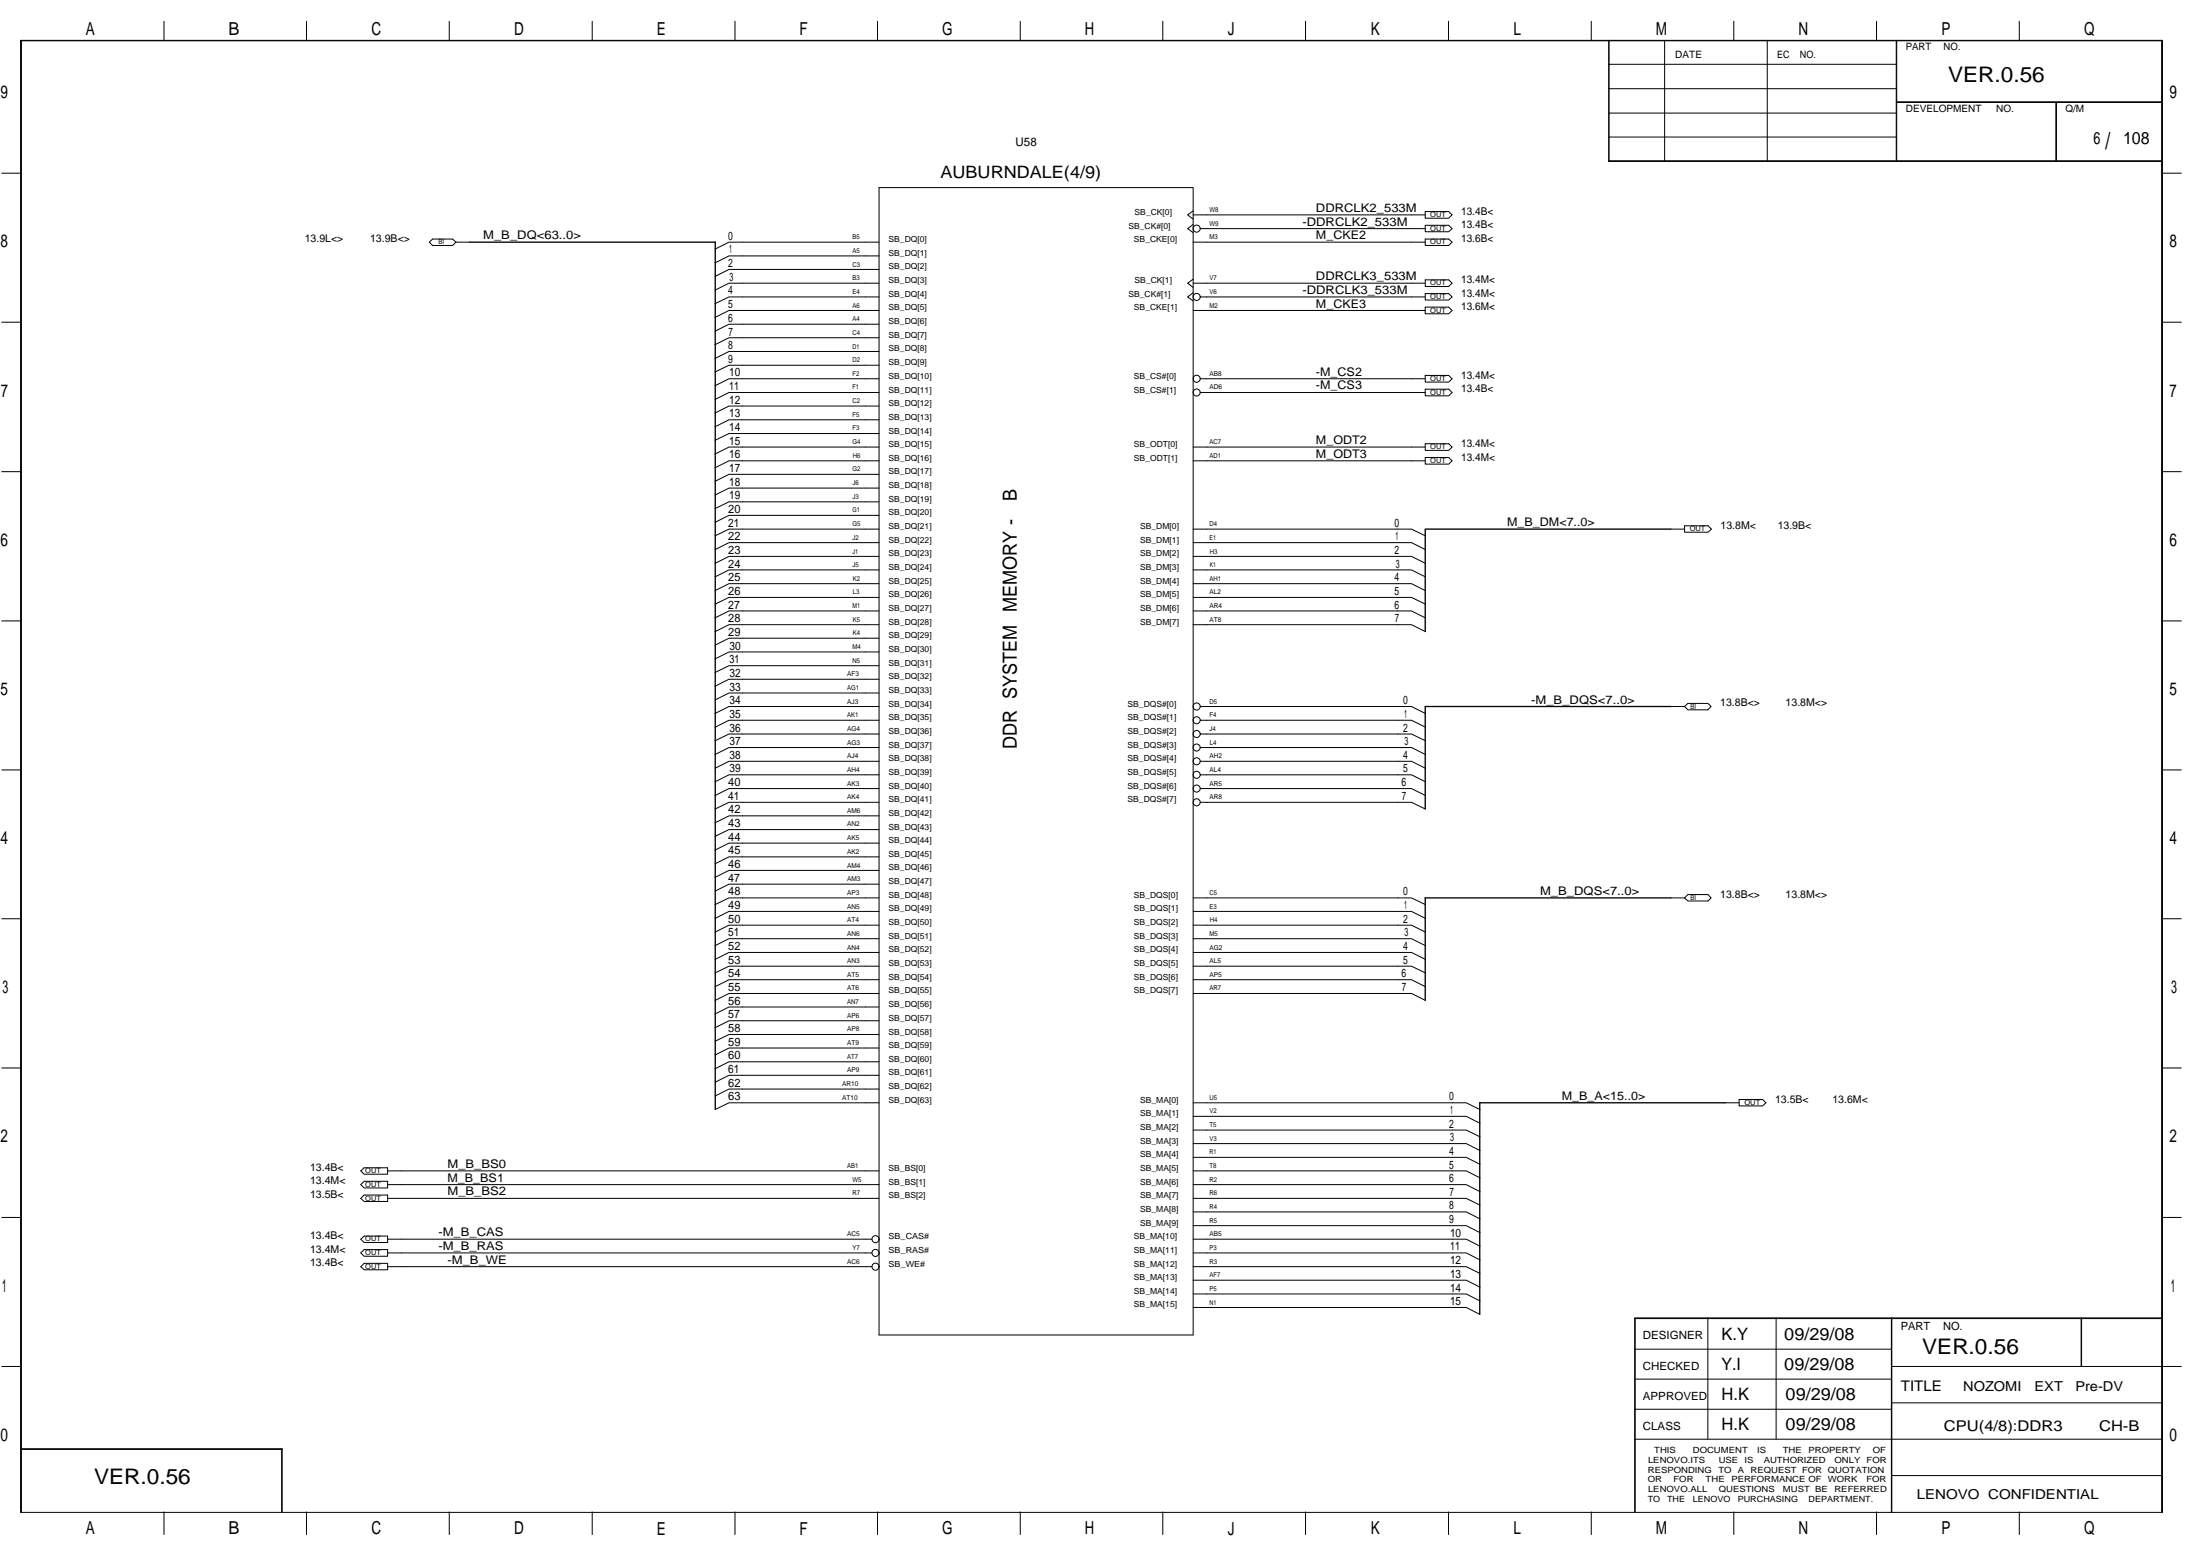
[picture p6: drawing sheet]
<svg xmlns="http://www.w3.org/2000/svg" width="420mm" height="297mm" viewBox="0 0 420 297" stroke-linecap="round" stroke-linejoin="round" font-family="sans-serif">
<path d="M89.7 46.2h46.9v165.6M319.1 101h-46.9v19.6M319.1 134.9h-46.9v19.5M319.1 171.4h-46.9v19.6M329.6 210.5h-47v40.4" fill="none" stroke="#000" stroke-width=".25"/>
<g fill="none" stroke="#000" stroke-width=".19">
<path d="M3.9 7.7h409.1v281h-409.1zM31.3 4.1v3.6M58.5 4.1v3.6M85.8 4.1v3.6M113.1 4.1v3.6M140.4 4.1v3.6M167.6 4.1v3.6M194.8 4.1v3.6M222.1 4.1v3.6M249.3 4.1v3.6M276.6 4.1v3.6M303.9 4.1v3.6"/>
<path d="M307.2 7.7v23.1h105.8M307.2 12.3h55M307.2 16.9h55M307.3 7.7v23.1M317.9 7.7v23.1M331.1 4.1v3.6M337.5 7.7v23.1M358.4 4.1v3.6M362.2 7.7v23.1M362.2 19.4h50.8M362.2 19.6h50.8M385.6 4.1v3.6"/>
<path d="M392.6 19.6v11.2M392.8 19.6v11.2M.3 33.1h3.6M167.9 35.8h60v219h-60zM307.2 30.7h105.8M307.2 21.6h55M307.3 26.2h54.9M413 33.1h3.6M82 46.2l.6-.6h3.8l.7 .6-.7 .7h-3.8zM87.1 46.2h2.6M167.9 46.2h-28.7l-2.6 1.3M167.9 48.9h-28.7l-2.6 1.3"/>
<path d="M167.9 51.4h-28.7l-2.6 1.3M167.9 54.1h-28.7l-2.6 1.3M167.9 56.7h-28.7l-2.6 1.3M167.9 59.3h-28.7l-2.6 1.3M227.9 55.9l-1.1 .8 1.1 .7M227.9 53.3l-1.1 .8 1.1 .8M227.9 42.8l-1.1 .8 1.1 .8M227.9 40.3l-1.1 .7 1.1 .8M272.2 46.2h-44.3M272.2 59.3h-44.3M272.2 45.6h4.5l.6 .6-.6 .7h-4.5zM272.2 58.6h4.5l.6 .7-.6 .6h-4.5z"/>
<path d="M272.2 56.7h-43M272.2 56h4.5l.6 .7-.6 .6h-4.5zM272.2 41h-44.3M272.2 40.4h4.5l.6 .6-.6 .7h-4.5zM272.2 43.6h-43M272.2 54.1h-44.3M272.2 43h4.5l.6 .6-.6 .6h-4.5zM272.2 53.4h4.5l.6 .7-.6 .6h-4.5zM.3 61.5h3.6M167.9 61.9h-28.7l-2.6 1.3M167.9 64.5h-28.7l-2.6 1.3M167.9 67.1h-28.7l-2.6 1.3"/>
<path d="M167.9 69.7h-28.7l-2.6 1.3M167.9 72.3h-28.7l-2.6 1.3M167.9 74.9h-28.7l-2.6 1.3M167.9 77.5h-28.7l-2.6 1.3M272.2 72.3h-43M272.2 71.7h4.5l.6 .6-.6 .6h-4.5zM272.2 74.9h-43M272.2 74.3h4.5l.6 .6-.6 .7h-4.5zM413 61.5h3.6M.3 90h3.6M167.9 80.1h-28.7l-2.6 1.3M167.9 82.8h-28.7l-2.6 1.2"/>
<path d="M167.9 85.3h-28.7l-2.6 1.4M167.9 88h-28.7l-2.6 1.3M167.9 90.6h-28.7l-2.6 1.3M167.9 93.2h-28.7l-2.6 1.3M167.9 95.8h-28.7l-2.6 1.3M167.9 98.4h-28.7l-2.6 1.3M272.2 85.3h-44.3M272.2 88h-44.3M272.2 84.7h4.5l.6 .6-.6 .7h-4.5zM272.2 87.3h4.5l.6 .7-.6 .6h-4.5zM413 90h3.6M.3 118.5h3.6"/>
<path d="M167.9 103.6h-28.7l-2.6 1.3M167.9 101h-28.7l-2.6 1.3M167.9 106.2h-28.7l-2.6 1.3M167.9 108.8h-28.7l-2.6 1.3M167.9 111.4h-28.7l-2.6 1.3M167.9 114h-28.7l-2.6 1.3M167.9 116.6h-28.7l-2.6 1.3M167.9 119.3h-28.7l-2.6 1.3M227.9 101h41.7l2.6 1.3M227.9 103.6h41.7l2.6 1.3M227.9 106.2h41.7l2.6 1.3M227.9 108.8h41.7l2.6 1.3"/>
<path d="M227.9 111.4h41.7l2.6 1.3M227.9 114h41.7l2.6 1.3M227.9 116.6h41.7l2.6 1.3M227.9 119.3h41.7l2.6 1.3M319.1 101h2.6M321.7 100.4h4.5l.6 .6-.6 .6h-4.5zM413 118.5h3.6M167.9 121.8h-28.7l-2.6 1.3M167.9 124.5h-28.7l-2.6 1.3M167.9 127.1h-28.7l-2.6 1.3M167.9 129.7h-28.7l-2.6 1.3M167.9 132.3h-28.7l-2.6 1.3"/>
<path d="M167.9 134.9h-28.7l-2.6 1.3M167.9 137.5h-28.7l-2.6 1.3M229.2 137.5h40.4l2.6 1.3M229.2 134.9h40.4l2.6 1.3M319.1 134.9h2.6M321.7 134.9l.7-.6h3.8l.6 .6-.6 .6h-3.8zM.3 147h3.6M167.9 140.1h-28.7l-2.6 1.3M167.9 142.7h-28.7l-2.6 1.3M167.9 145.3h-28.7l-2.6 1.3M167.9 147.9h-28.7l-2.6 1.3M167.9 150.5h-28.7l-2.6 1.3"/>
<path d="M167.9 153.2h-28.7l-2.6 1.2M167.9 155.7h-28.7l-2.6 1.4M167.9 158.4h-28.7l-2.6 1.2M229.2 140.1h40.4l2.6 1.3M229.2 142.7h40.4l2.6 1.3M229.2 145.3h40.4l2.6 1.3M229.2 147.9h40.4l2.6 1.3M229.2 150.5h40.4l2.6 1.3M229.2 153.2h40.4l2.6 1.2M413 147h3.6M.3 175.4h3.6M167.9 161h-28.7l-2.6 1.3"/>
<path d="M167.9 163.6h-28.7l-2.6 1.3M167.9 166.2h-28.7l-2.6 1.3M167.9 168.8h-28.7l-2.6 1.3M167.9 171.4h-28.7l-2.6 1.3M167.9 174h-28.7l-2.6 1.3M167.9 176.6h-28.7l-2.6 1.3M167.9 179.2h-28.7l-2.6 1.3M227.9 171.4h41.7l2.6 1.3M227.9 174h41.7l2.6 1.3M227.9 176.6h41.7l2.6 1.3M227.9 179.2h41.7l2.6 1.3M319.1 171.4h2.6"/>
<path d="M321.7 171.4l.7-.6h3.8l.6 .6-.6 .6h-3.8zM413 175.4h3.6M167.9 197.5h-28.7l-2.6 1.3M167.9 181.8h-28.7l-2.6 1.3M167.9 184.4h-28.7l-2.6 1.3M167.9 187h-28.7l-2.6 1.3M167.9 189.7h-28.7l-2.6 1.3M167.9 192.2h-28.7l-2.6 1.3M167.9 194.9h-28.7l-2.6 1.3M227.9 181.8h41.7l2.6 1.3M227.9 184.4h41.7l2.6 1.3M227.9 187h41.7l2.6 1.3"/>
<path d="M227.9 189.7h41.7l2.6 1.3M.3 203.9h3.6M167.9 202.7h-28.7l-2.6 1.3M167.9 205.3h-28.7l-2.6 1.3M167.9 210.5h-28.7l-2.6 1.3M167.9 207.9h-28.7l-2.6 1.3M167.9 200.1h-28.7l-2.6 1.3M227.9 210.5h52.1l2.6 1.3M227.9 213.1h52.1l2.6 1.3M227.9 215.7h52.1l2.6 1.3M227.9 218.3h52.1l2.6 1.3M329.6 210.5h2.5"/>
<path d="M332.1 209.9h4.5l.7 .6-.7 .6h-4.5zM413 203.9h3.6M.3 232.4h3.6M68.9 236.6l.6-.6h4.5v1.2h-4.5zM68.9 223.5l.6-.6h4.5v1.3h-4.5zM69.5 228.1h4.5v1.3h-4.5l-.6-.6zM69.5 225.5h4.5v1.3h-4.5l-.6-.7zM69.5 238.5h4.5v1.3h-4.5l-.6-.6zM74 236.6h92.5M74 228.8h93.9M74 223.5h93.9M74 239.2h92.5"/>
<path d="M74 226.1h93.9M227.9 220.9h52.1l2.6 1.3M227.9 223.5h52.1l2.6 1.3M227.9 226.1h52.1l2.6 1.4M227.9 228.8h52.1l2.6 1.2M227.9 234h52.1l2.6 1.3M227.9 231.4h52.1l2.6 1.3M227.9 236.6h52.1l2.6 1.3M227.9 239.2h52.1l2.6 1.3M413 232.4h3.6M69.5 241.2h4.5v1.2h-4.5l-.6-.6zM74 241.8h92.5"/>
<path d="M227.9 249.6h52.1l2.6 1.3M227.9 244.4h52.1l2.6 1.3M227.9 247h52.1l2.6 1.3M227.9 241.8h52.1l2.6 1.3M312.2 251.7h100.8M312.2 257.6h49M312.3 251.6v37M326.2 251.6v23.1M339.2 251.6v23.1M361.2 251.6v37M361.3 251.6v37M397.5 251.6v9.3"/>
<path d="M413 251.6h-100.8v37M.3 260.9h3.6M3.9 276.6h50v12M3.9 276.7h50M53.8 276.6v12M312.2 274.7h100.8M312.2 263.3h49M312.2 269h49M361.2 267.8h51.8M361.2 260.9h55.4M4.1 288.6v-280.8h408.7v280.8M31.3 288.6v4.3"/>
<path d="M58.5 288.6v4.3M85.8 288.6v4.3M113.1 288.6v4.3M140.4 288.6v4.3M167.6 288.6v4.3M194.8 288.6v4.3M222.1 288.6v4.3M249.3 288.6v4.3M276.6 288.6v4.3M303.9 288.6v4.3M331.1 288.6v4.3M358.4 288.6v4.3"/>
<path d="M361.2 281.7h51.8M385.6 288.6v4.3"/>
<circle cx="228.5" cy="56.7" r=".68"/>
<circle cx="228.5" cy="43.6" r=".68"/>
<circle cx="228.5" cy="74.9" r=".68"/>
<circle cx="228.5" cy="72.3" r=".68"/>
<circle cx="228.5" cy="137.5" r=".68"/>
<circle cx="228.5" cy="134.9" r=".68"/>
<circle cx="228.5" cy="147.9" r=".68"/>
<circle cx="228.5" cy="145.3" r=".68"/>
<circle cx="228.5" cy="140.1" r=".68"/>
<circle cx="228.5" cy="142.7" r=".68"/>
<circle cx="228.5" cy="153.2" r=".68"/>
<circle cx="228.5" cy="150.5" r=".68"/>
<circle cx="167.2" cy="239.2" r=".68"/>
<circle cx="167.2" cy="236.6" r=".68"/>
<circle cx="167.2" cy="241.8" r=".68"/>
</g>
<text font-size="4.4" x="402.1" y="28.4">/</text>
<g font-size="4.1">
<text x="372.1" y="15.7">VER.0.56</text>
<text x="367.1" y="258.4">VER.0.56</text>
<text x="18" y="283.2">VER.0.56</text>
</g>
<g font-size="3.7">
<text x="194.2" y="95.5" transform="rotate(-90 194.2 95.5)">B</text>
<text x="194.2" y="143" transform="rotate(-90 194.2 143)">DDR SYSTEM MEMORY -</text>
</g>
<g font-size="3.4">
<text x="16.4" y="6.6">A</text>
<text x="43.6" y="6.6">B</text>
<text x="70.9" y="6.6">C</text>
<text x="98.2" y="6.6">D</text>
<text x="125.4" y="6.6">E</text>
<text x="152.7" y="6.6">F</text>
<text x="179.9" y="6.6">G</text>
<text x="207.2" y="6.6">H</text>
<text x="234.5" y="6.6">J</text>
<text x="261.8" y="6.6">K</text>
<text x="289" y="6.6">L</text>
<text x="316.2" y="6.6">M</text>
<text x="343.5" y="6.6">N</text>
<text x="370.8" y="6.6">P</text>
<text x="398" y="6.6">Q</text>
<text x=".1" y="18.8">9</text>
<text x="414.3" y="18.8">9</text>
<text x=".1" y="47.2">8</text>
<text x="414.3" y="47.2">8</text>
<text x=".2" y="75.7">7</text>
<text x="414.3" y="75.7">7</text>
<text x=".1" y="104.2">6</text>
<text x="414.3" y="104.2">6</text>
<text x=".1" y="132.7">5</text>
<text x="414.3" y="132.7">5</text>
<text x=".1" y="161.1">4</text>
<text x="414.3" y="161.1">4</text>
<text x=".5" y="189.6">3</text>
<text x="414.6" y="189.6">3</text>
<text x=".1" y="218.1">2</text>
<text x="414.3" y="218.1">2</text>
<text x=".4" y="246.6">1</text>
<text x="414.6" y="246.6">1</text>
<text x=".1" y="275.1">0</text>
<text x="414.3" y="275.1">0</text>
<text x="16.4" y="292.9">A</text>
<text x="43.6" y="292.9">B</text>
<text x="70.9" y="292.9">C</text>
<text x="98.2" y="292.9">D</text>
<text x="125.4" y="292.9">E</text>
<text x="152.7" y="292.9">F</text>
<text x="179.9" y="292.9">G</text>
<text x="207.2" y="292.9">H</text>
<text x="234.5" y="292.9">J</text>
<text x="261.8" y="292.9">K</text>
<text x="289" y="292.9">L</text>
<text x="316.2" y="292.9">M</text>
<text x="343.5" y="292.9">N</text>
<text x="370.8" y="292.9">P</text>
<text x="398" y="292.9">Q</text>
</g>
<g font-size="3.3">
<text x="399.8" y="27.4">6</text>
<text x="405.5" y="27.4">108</text>
<text x="179.6" y="34">AUBURNDALE(4/9)</text>
<text x="328.8" y="255.8">K.Y</text>
<text x="340.8" y="255.8">09/29/08</text>
<text x="328.7" y="261.6">Y.I</text>
<text x="340.8" y="261.6">09/29/08</text>
<text x="328.8" y="267.3">H.K</text>
<text x="341" y="267.3">09/29/08</text>
<text x="328.8" y="273">H.K</text>
<text x="341" y="273">09/29/08</text>
</g>
<g font-size="2.8">
<text x="363" y="265.6">TITLE</text>
<text x="371.3" y="273.1">CPU(4/8):DDR3</text>
<text x="400.9" y="273.1">CH-B</text>
</g>
<g font-size="2.6">
<text x="374.9" y="265.5">NOZOMI</text>
<text x="388.6" y="265.5">EXT</text>
<text x="396.4" y="265.5">Pre-DV</text>
<text x="366.1" y="286.1">LENOVO CONFIDENTIAL</text>
</g>
<g font-size="2.3">
<text x="194" y="27.9">U58</text>
<text x="251.3" y="40.5">DDRCLK2_533M</text>
<text x="92.3" y="45.7">M_B_DQ&lt;63..0&gt;</text>
<text x="248.7" y="43.1">-DDRCLK2_533M</text>
<text x="251.3" y="45.7">M_CKE2</text>
<text x="251.3" y="53.5">DDRCLK3_533M</text>
<text x="248.7" y="56.1">-DDRCLK3_533M</text>
<text x="251.3" y="58.7">M_CKE3</text>
<text x="251.3" y="71.8">-M_CS2</text>
<text x="251.3" y="74.3">-M_CS3</text>
<text x="251.3" y="84.8">M_ODT2</text>
<text x="251.3" y="87.4">M_ODT3</text>
<text x="287.8" y="100.4">M_B_DM&lt;7..0&gt;</text>
<text x="292.4" y="134.3">-M_B_DQS&lt;7..0&gt;</text>
<text x="294.1" y="170.8">M_B_DQS&lt;7..0&gt;</text>
<text x="298.3" y="209.9">M_B_A&lt;15..0&gt;</text>
<text x="85.5" y="225.6">M_B_BS1</text>
<text x="85.5" y="223">M_B_BS0</text>
<text x="85.5" y="228.2">M_B_BS2</text>
<text x="83.7" y="238.6">-M_B_RAS</text>
<text x="83.7" y="236">-M_B_CAS</text>
<text x="85.5" y="241.2">-M_B_WE</text>
</g>
<g font-size="2.2">
<text x="139.1" y="45.8">0</text>
<text x="139.1" y="51">2</text>
<text x="139.3" y="48.4">1</text>
<text x="139.3" y="53.6">3</text>
<text x="139.1" y="58.8">5</text>
<text x="139.1" y="56.2">4</text>
<text x="139.1" y="61.4">6</text>
<text x="139.1" y="64.1">7</text>
<text x="139.1" y="69.3">9</text>
<text x="139.1" y="66.6">8</text>
<text x="139.3" y="71.8">10</text>
<text x="139.3" y="77.1">12</text>
<text x="139.3" y="74.5">11</text>
<text x="139.3" y="82.3">14</text>
<text x="139.3" y="79.7">13</text>
<text x="139.3" y="87.5">16</text>
<text x="139.3" y="84.9">15</text>
<text x="139.3" y="95.3">19</text>
<text x="139.3" y="92.7">18</text>
<text x="139.3" y="90.1">17</text>
<text x="139.1" y="100.5">21</text>
<text x="139.1" y="97.9">20</text>
<text x="266.3" y="100.5">0</text>
<text x="139.1" y="105.7">23</text>
<text x="139.1" y="103.1">22</text>
<text x="266.3" y="105.7">2</text>
<text x="266.5" y="103.1">1</text>
<text x="139.1" y="113.6">26</text>
<text x="139.1" y="111">25</text>
<text x="139.1" y="108.4">24</text>
<text x="266.3" y="113.6">5</text>
<text x="266.3" y="111">4</text>
<text x="266.6" y="108.4">3</text>
<text x="139.1" y="118.8">28</text>
<text x="139.1" y="116.2">27</text>
<text x="266.3" y="116.2">6</text>
<text x="266.4" y="118.8">7</text>
<text x="139.1" y="121.4">29</text>
<text x="139.3" y="124">30</text>
<text x="139.3" y="131.8">33</text>
<text x="139.3" y="129.2">32</text>
<text x="139.3" y="126.6">31</text>
<text x="139.3" y="137">35</text>
<text x="139.3" y="134.5">34</text>
<text x="268" y="134.5">0</text>
<text x="268.2" y="137">1</text>
<text x="139.3" y="142.2">37</text>
<text x="139.3" y="139.7">36</text>
<text x="268" y="139.7">2</text>
<text x="268.2" y="142.2">3</text>
<text x="139.3" y="147.4">39</text>
<text x="139.3" y="144.9">38</text>
<text x="268" y="147.4">5</text>
<text x="268" y="144.9">4</text>
<text x="139.1" y="155.3">42</text>
<text x="139.1" y="152.7">41</text>
<text x="139.1" y="150.1">40</text>
<text x="267.7" y="150.1">6</text>
<text x="267.7" y="152.7">7</text>
<text x="139.1" y="160.5">44</text>
<text x="139.1" y="157.9">43</text>
<text x="139.1" y="165.7">46</text>
<text x="139.1" y="163.1">45</text>
<text x="139.1" y="173.5">49</text>
<text x="139.1" y="170.9">48</text>
<text x="139.1" y="168.3">47</text>
<text x="268" y="170.9">0</text>
<text x="268.2" y="173.5">1</text>
<text x="139.1" y="178.8">51</text>
<text x="139.1" y="176.1">50</text>
<text x="268" y="176.1">2</text>
<text x="268.2" y="178.8">3</text>
<text x="139.1" y="184">53</text>
<text x="139.1" y="181.4">52</text>
<text x="268" y="184">5</text>
<text x="268" y="181.4">4</text>
<text x="139.1" y="191.8">56</text>
<text x="139.1" y="189.2">55</text>
<text x="139.1" y="186.6">54</text>
<text x="267.7" y="186.6">6</text>
<text x="267.7" y="189.2">7</text>
<text x="139.1" y="197">58</text>
<text x="139.1" y="194.4">57</text>
<text x="139.1" y="202.2">60</text>
<text x="139.1" y="199.6">59</text>
<text x="139.1" y="207.4">62</text>
<text x="139.1" y="204.8">61</text>
<text x="139.1" y="210.1">63</text>
<text x="276.8" y="215.3">2</text>
<text x="276.8" y="210.1">0</text>
<text x="276.9" y="212.6">1</text>
<text x="276.8" y="220.5">4</text>
<text x="277" y="217.8">3</text>
<text x="276.8" y="225.7">6</text>
<text x="276.8" y="223.1">5</text>
<text x="276.8" y="230.9">8</text>
<text x="276.8" y="233.5">9</text>
<text x="276.8" y="228.3">7</text>
<text x="276.9" y="238.7">11</text>
<text x="276.9" y="236.1">10</text>
<text x="276.9" y="241.3">12</text>
<text x="276.9" y="243.9">13</text>
<text x="276.9" y="249.2">15</text>
<text x="276.9" y="246.5">14</text>
<text x="313.8" y="255.7">DESIGNER</text>
<text x="363" y="253.8">PART</text>
<text x="371.1" y="253.8">NO.</text>
<text x="313.8" y="261.5">CHECKED</text>
<text x="313.8" y="267.2">APPROVED</text>
<text x="313.8" y="272.9">CLASS</text>
</g>
<g font-size="2">
<text x="279" y="41">13.4B&lt;</text>
<text x="58.2" y="46.2">13.9L&lt;&gt;</text>
<text x="70.7" y="46.2">13.9B&lt;&gt;</text>
<text x="279" y="43.6">13.4B&lt;</text>
<text x="279" y="46.2">13.6B&lt;</text>
<text x="279" y="54">13.4M&lt;</text>
<text x="279" y="56.6">13.4M&lt;</text>
<text x="279" y="59.2">13.6M&lt;</text>
<text x="279" y="72.3">13.4M&lt;</text>
<text x="279" y="74.9">13.4B&lt;</text>
<text x="279" y="85.3">13.4M&lt;</text>
<text x="279" y="87.9">13.4M&lt;</text>
<text x="328.6" y="101">13.8M&lt;</text>
<text x="339.5" y="101">13.9B&lt;</text>
<text x="328.5" y="134.8">13.8B&lt;&gt;</text>
<text x="341" y="134.8">13.8M&lt;&gt;</text>
<text x="328.5" y="171.4">13.8B&lt;&gt;</text>
<text x="341" y="171.4">13.8M&lt;&gt;</text>
<text x="339" y="210.5">13.5B&lt;</text>
<text x="350" y="210.5">13.6M&lt;</text>
<text x="59.2" y="226.1">13.4M&lt;</text>
<text x="59.2" y="223.5">13.4B&lt;</text>
<text x="59.2" y="228.7">13.5B&lt;</text>
<text x="59.2" y="239.1">13.4M&lt;</text>
<text x="59.2" y="236.5">13.4B&lt;</text>
<text x="59.2" y="241.8">13.4B&lt;</text>
</g>
<g font-size="1.9">
<text x="319.9" y="11">DATE</text>
<text x="339.4" y="11">EC</text>
<text x="343.7" y="11">NO.</text>
<text x="364" y="9.5">PART</text>
<text x="371.2" y="9.5">NO.</text>
<text x="364" y="21.3">DEVELOPMENT</text>
<text x="381.2" y="21.3">NO.</text>
<text x="394.5" y="21.3">Q/M</text>
</g>
<g font-size="1.6">
<text x="216.7" y="41">SB_CK[0]</text>
<text x="169.7" y="46.2">SB_DQ[0]</text>
<text x="215.5" y="43.6">SB_CK#[0]</text>
<text x="216.6" y="46.2">SB_CKE[0]</text>
<text x="169.7" y="48.9">SB_DQ[1]</text>
<text x="169.7" y="51.4">SB_DQ[2]</text>
<text x="169.7" y="54.1">SB_DQ[3]</text>
<text x="169.7" y="56.7">SB_DQ[4]</text>
<text x="169.7" y="59.3">SB_DQ[5]</text>
<text x="215.5" y="56.7">SB_CK#[1]</text>
<text x="216.6" y="59.3">SB_CKE[1]</text>
<text x="216.7" y="54.1">SB_CK[1]</text>
<text x="169.7" y="64.5">SB_DQ[7]</text>
<text x="169.7" y="61.9">SB_DQ[6]</text>
<text x="169.7" y="67.1">SB_DQ[8]</text>
<text x="169.7" y="69.7">SB_DQ[9]</text>
<text x="169.7" y="72.3">SB_DQ[10]</text>
<text x="169.7" y="74.9">SB_DQ[11]</text>
<text x="169.7" y="77.5">SB_DQ[12]</text>
<text x="216.6" y="72.3">SB_CS#[0]</text>
<text x="216.6" y="74.9">SB_CS#[1]</text>
<text x="169.7" y="80.1">SB_DQ[13]</text>
<text x="169.7" y="82.8">SB_DQ[14]</text>
<text x="169.7" y="85.3">SB_DQ[15]</text>
<text x="169.7" y="88">SB_DQ[16]</text>
<text x="216.6" y="85.3">SB_ODT[0]</text>
<text x="216.6" y="88">SB_ODT[1]</text>
<text x="169.7" y="90.6">SB_DQ[17]</text>
<text x="169.7" y="93.2">SB_DQ[18]</text>
<text x="169.7" y="95.8">SB_DQ[19]</text>
<text x="169.7" y="98.4">SB_DQ[20]</text>
<text x="169.7" y="101">SB_DQ[21]</text>
<text x="217.8" y="101">SB_DM[0]</text>
<text x="169.7" y="103.6">SB_DQ[22]</text>
<text x="169.7" y="106.2">SB_DQ[23]</text>
<text x="217.8" y="103.6">SB_DM[1]</text>
<text x="217.8" y="106.2">SB_DM[2]</text>
<text x="169.7" y="111.4">SB_DQ[25]</text>
<text x="169.7" y="108.8">SB_DQ[24]</text>
<text x="217.8" y="111.4">SB_DM[4]</text>
<text x="217.8" y="108.8">SB_DM[3]</text>
<text x="169.7" y="114">SB_DQ[26]</text>
<text x="169.7" y="116.6">SB_DQ[27]</text>
<text x="169.7" y="119.3">SB_DQ[28]</text>
<text x="217.8" y="114">SB_DM[5]</text>
<text x="217.8" y="116.6">SB_DM[6]</text>
<text x="217.8" y="119.3">SB_DM[7]</text>
<text x="169.7" y="124.5">SB_DQ[30]</text>
<text x="169.7" y="121.8">SB_DQ[29]</text>
<text x="169.7" y="129.7">SB_DQ[32]</text>
<text x="169.7" y="127.1">SB_DQ[31]</text>
<text x="169.7" y="132.3">SB_DQ[33]</text>
<text x="169.7" y="137.5">SB_DQ[35]</text>
<text x="169.7" y="134.9">SB_DQ[34]</text>
<text x="215.3" y="134.9">SB_DQS#[0]</text>
<text x="215.3" y="137.5">SB_DQS#[1]</text>
<text x="169.7" y="140.1">SB_DQ[36]</text>
<text x="169.7" y="142.7">SB_DQ[37]</text>
<text x="215.3" y="140.1">SB_DQS#[2]</text>
<text x="215.3" y="142.7">SB_DQS#[3]</text>
<text x="169.7" y="145.3">SB_DQ[38]</text>
<text x="169.7" y="147.9">SB_DQ[39]</text>
<text x="215.3" y="145.3">SB_DQS#[4]</text>
<text x="215.3" y="147.9">SB_DQS#[5]</text>
<text x="169.7" y="150.5">SB_DQ[40]</text>
<text x="169.7" y="153.2">SB_DQ[41]</text>
<text x="169.7" y="155.7">SB_DQ[42]</text>
<text x="215.3" y="150.5">SB_DQS#[6]</text>
<text x="215.3" y="153.2">SB_DQS#[7]</text>
<text x="169.7" y="158.4">SB_DQ[43]</text>
<text x="169.7" y="161">SB_DQ[44]</text>
<text x="169.7" y="163.6">SB_DQ[45]</text>
<text x="169.7" y="166.2">SB_DQ[46]</text>
<text x="169.7" y="171.4">SB_DQ[48]</text>
<text x="169.7" y="168.8">SB_DQ[47]</text>
<text x="169.7" y="174">SB_DQ[49]</text>
<text x="216.6" y="171.4">SB_DQS[0]</text>
<text x="216.6" y="174">SB_DQS[1]</text>
<text x="169.7" y="176.6">SB_DQ[50]</text>
<text x="169.7" y="179.2">SB_DQ[51]</text>
<text x="216.6" y="176.6">SB_DQS[2]</text>
<text x="216.6" y="179.2">SB_DQS[3]</text>
<text x="169.7" y="181.8">SB_DQ[52]</text>
<text x="169.7" y="184.4">SB_DQ[53]</text>
<text x="216.6" y="184.4">SB_DQS[5]</text>
<text x="216.6" y="181.8">SB_DQS[4]</text>
<text x="169.7" y="187">SB_DQ[54]</text>
<text x="169.7" y="189.7">SB_DQ[55]</text>
<text x="216.6" y="187">SB_DQS[6]</text>
<text x="216.6" y="189.7">SB_DQS[7]</text>
<text x="169.7" y="192.2">SB_DQ[56]</text>
<text x="169.7" y="197.5">SB_DQ[58]</text>
<text x="169.7" y="194.9">SB_DQ[57]</text>
<text x="169.7" y="200.1">SB_DQ[59]</text>
<text x="169.7" y="202.7">SB_DQ[60]</text>
<text x="169.7" y="205.3">SB_DQ[61]</text>
<text x="169.7" y="207.9">SB_DQ[62]</text>
<text x="169.7" y="210.5">SB_DQ[63]</text>
<text x="217.8" y="210.5">SB_MA[0]</text>
<text x="217.8" y="213.1">SB_MA[1]</text>
<text x="217.8" y="215.7">SB_MA[2]</text>
<text x="217.8" y="218.3">SB_MA[3]</text>
<text x="217.8" y="220.9">SB_MA[4]</text>
<text x="169.7" y="223.5">SB_BS[0]</text>
<text x="169.7" y="226.1">SB_BS[1]</text>
<text x="217.8" y="223.5">SB_MA[5]</text>
<text x="217.8" y="226.1">SB_MA[6]</text>
<text x="169.7" y="228.8">SB_BS[2]</text>
<text x="217.8" y="231.4">SB_MA[8]</text>
<text x="217.8" y="228.8">SB_MA[7]</text>
<text x="217.8" y="234">SB_MA[9]</text>
<text x="169.7" y="239.2">SB_RAS#</text>
<text x="169.7" y="236.6">SB_CAS#</text>
<text x="216.6" y="236.6">SB_MA[10]</text>
<text x="216.6" y="239.2">SB_MA[11]</text>
<text x="169.7" y="241.8">SB_WE#</text>
<text x="216.6" y="244.4">SB_MA[13]</text>
<text x="216.6" y="241.8">SB_MA[12]</text>
<text x="216.6" y="249.6">SB_MA[15]</text>
<text x="216.6" y="247">SB_MA[14]</text>
<text x="314.7" y="281.2">RESPONDING</text>
<text x="314.7" y="279.3">LENOVO.ITS</text>
<text x="315.9" y="277.5">THIS</text>
<text x="323.3" y="277.5">DOCUMENT</text>
<text x="328.2" y="281.2">TO</text>
<text x="328.2" y="279.3">USE</text>
<text x="331.9" y="281.2">A</text>
<text x="333.2" y="279.3">IS</text>
<text x="334.3" y="281.2">REQUEST FOR QUOTATION</text>
<text x="335.6" y="277.5">IS</text>
<text x="336.8" y="279.3">AUTHORIZED</text>
<text x="340.5" y="277.5">THE</text>
<text x="345.4" y="277.5">PROPERTY</text>
<text x="350.3" y="279.3">ONLY</text>
<text x="356.5" y="279.3">FOR</text>
<text x="357.7" y="277.5">OF</text>
<text x="314.7" y="286.7">TO</text>
<text x="314.7" y="283">OR</text>
<text x="314.7" y="284.9">LENOVO.ALL</text>
<text x="318.4" y="286.7">THE</text>
<text x="319.6" y="283">FOR</text>
<text x="323.3" y="286.7">LENOVO</text>
<text x="325.7" y="283">THE</text>
<text x="328.2" y="284.9">QUESTIONS</text>
<text x="330.7" y="283">PERFORMANCE OF</text>
<text x="331.9" y="286.7">PURCHASING</text>
<text x="340.5" y="284.9">MUST BE</text>
<text x="345.4" y="286.7">DEPARTMENT.</text>
<text x="349.1" y="283">WORK</text>
<text x="350.3" y="284.9">REFERRED</text>
<text x="356.4" y="283">FOR</text>
</g>
<g font-size="1.4">
<text x="273.2" y="41.4">OUT</text>
<text x="83.7" y="46.7">BI</text>
<text x="273.2" y="46.7">OUT</text>
<text x="273.2" y="44.1">OUT</text>
<text x="273.2" y="59.7">OUT</text>
<text x="273.2" y="57.1">OUT</text>
<text x="273.2" y="54.5">OUT</text>
<text x="273.2" y="72.7">OUT</text>
<text x="273.2" y="75.4">OUT</text>
<text x="273.2" y="85.8">OUT</text>
<text x="273.2" y="88.4">OUT</text>
<text x="322.7" y="101.4">OUT</text>
<text x="322.9" y="135.3">BI</text>
<text x="322.9" y="171.8">BI</text>
<text x="333.2" y="210.9">OUT</text>
<text x="69.8" y="224">OUT</text>
<text x="69.8" y="226.6">OUT</text>
<text x="69.8" y="229.2">OUT</text>
<text x="69.8" y="237">OUT</text>
<text x="69.8" y="239.6">OUT</text>
<text x="69.8" y="242.2">OUT</text>
</g>
<g font-size="1.3">
<text x="231" y="40.5">W8</text>
<text x="162.8" y="45.7">B5</text>
<text x="231" y="45.7">M3</text>
<text x="231" y="43.1">W9</text>
<text x="162.8" y="53.5">B3</text>
<text x="162.8" y="50.9">C3</text>
<text x="162.8" y="48.3">A5</text>
<text x="231" y="53.5">V7</text>
<text x="162.8" y="58.7">A6</text>
<text x="162.8" y="56.1">E4</text>
<text x="231" y="58.7">M2</text>
<text x="231" y="56.1">V6</text>
<text x="162.8" y="63.9">C4</text>
<text x="162.8" y="61.3">A4</text>
<text x="162.8" y="71.8">F2</text>
<text x="162.8" y="69.1">D2</text>
<text x="162.8" y="66.5">D1</text>
<text x="231" y="71.8">AB8</text>
<text x="162.8" y="77">C2</text>
<text x="162.8" y="74.3">F1</text>
<text x="231" y="74.3">AD6</text>
<text x="162.8" y="82.2">F3</text>
<text x="162.8" y="79.6">F5</text>
<text x="162.8" y="84.8">G4</text>
<text x="162.8" y="87.4">H6</text>
<text x="231" y="87.4">AD1</text>
<text x="231" y="84.8">AC7</text>
<text x="162.8" y="95.2">J3</text>
<text x="162.8" y="92.6">J6</text>
<text x="162.8" y="90">G2</text>
<text x="162.8" y="100.4">G5</text>
<text x="162.8" y="97.8">G1</text>
<text x="231" y="100.4">D4</text>
<text x="162.8" y="105.7">J1</text>
<text x="162.8" y="103">J2</text>
<text x="231" y="103">E1</text>
<text x="231" y="105.7">H3</text>
<text x="162.8" y="108.2">J5</text>
<text x="162.8" y="113.5">L3</text>
<text x="162.8" y="110.9">K2</text>
<text x="231" y="113.5">AL2</text>
<text x="231" y="110.9">AH1</text>
<text x="231" y="108.2">K1</text>
<text x="162.8" y="116.1">M1</text>
<text x="162.8" y="118.7">K5</text>
<text x="231" y="118.7">AT8</text>
<text x="231" y="116.1">AR4</text>
<text x="162.8" y="123.9">M4</text>
<text x="162.8" y="121.3">K4</text>
<text x="161.8" y="131.7">AG1</text>
<text x="161.8" y="129.1">AF3</text>
<text x="162.8" y="126.5">N5</text>
<text x="161.8" y="136.9">AK1</text>
<text x="161.8" y="134.3">AJ3</text>
<text x="231" y="136.9">F4</text>
<text x="231" y="134.3">D5</text>
<text x="161.8" y="142.2">AG3</text>
<text x="161.8" y="139.5">AG4</text>
<text x="231" y="139.5">J4</text>
<text x="231" y="142.2">L4</text>
<text x="161.8" y="150">AK3</text>
<text x="161.8" y="147.4">AH4</text>
<text x="161.8" y="144.7">AJ4</text>
<text x="231" y="150">AR5</text>
<text x="231" y="147.4">AL4</text>
<text x="231" y="144.7">AH2</text>
<text x="161.8" y="155.2">AM6</text>
<text x="161.8" y="152.6">AK4</text>
<text x="231" y="152.6">AR8</text>
<text x="161.8" y="160.4">AK5</text>
<text x="161.8" y="157.8">AN2</text>
<text x="161.8" y="165.6">AM4</text>
<text x="161.8" y="163">AK2</text>
<text x="161.8" y="173.4">AN5</text>
<text x="161.8" y="170.8">AP3</text>
<text x="161.8" y="168.2">AM3</text>
<text x="231" y="173.4">E3</text>
<text x="231" y="170.8">C5</text>
<text x="161.8" y="178.6">AN6</text>
<text x="161.8" y="176.1">AT4</text>
<text x="231" y="178.6">M5</text>
<text x="231" y="176.1">H4</text>
<text x="161.8" y="183.9">AN3</text>
<text x="161.8" y="181.3">AN4</text>
<text x="231" y="183.9">AL5</text>
<text x="231" y="181.3">AG2</text>
<text x="161.8" y="191.7">AN7</text>
<text x="161.8" y="189.1">AT6</text>
<text x="161.8" y="186.5">AT5</text>
<text x="231" y="189.1">AR7</text>
<text x="231" y="186.5">AP5</text>
<text x="161.8" y="196.9">AP8</text>
<text x="161.8" y="194.3">AP6</text>
<text x="161.8" y="202.1">AT7</text>
<text x="161.8" y="199.5">AT9</text>
<text x="160.8" y="209.9">AT10</text>
<text x="160.8" y="207.3">AR10</text>
<text x="161.8" y="204.7">AP9</text>
<text x="231" y="209.9">U5</text>
<text x="231" y="215.1">T5</text>
<text x="231" y="212.6">V2</text>
<text x="231" y="220.4">R1</text>
<text x="231" y="217.8">V3</text>
<text x="161.8" y="223">AB1</text>
<text x="162.8" y="225.6">W5</text>
<text x="231" y="225.6">R2</text>
<text x="231" y="223">T8</text>
<text x="162.8" y="228.2">R7</text>
<text x="231" y="233.4">R5</text>
<text x="231" y="230.8">R4</text>
<text x="231" y="228.2">R6</text>
<text x="161.8" y="236">AC5</text>
<text x="162.8" y="238.6">Y7</text>
<text x="231" y="238.6">P3</text>
<text x="231" y="236">AB5</text>
<text x="161.8" y="241.2">AC6</text>
<text x="231" y="243.8">AF7</text>
<text x="231" y="241.2">R3</text>
<text x="231" y="249">N1</text>
<text x="231" y="246.4">P5</text>
</g>
</svg>
